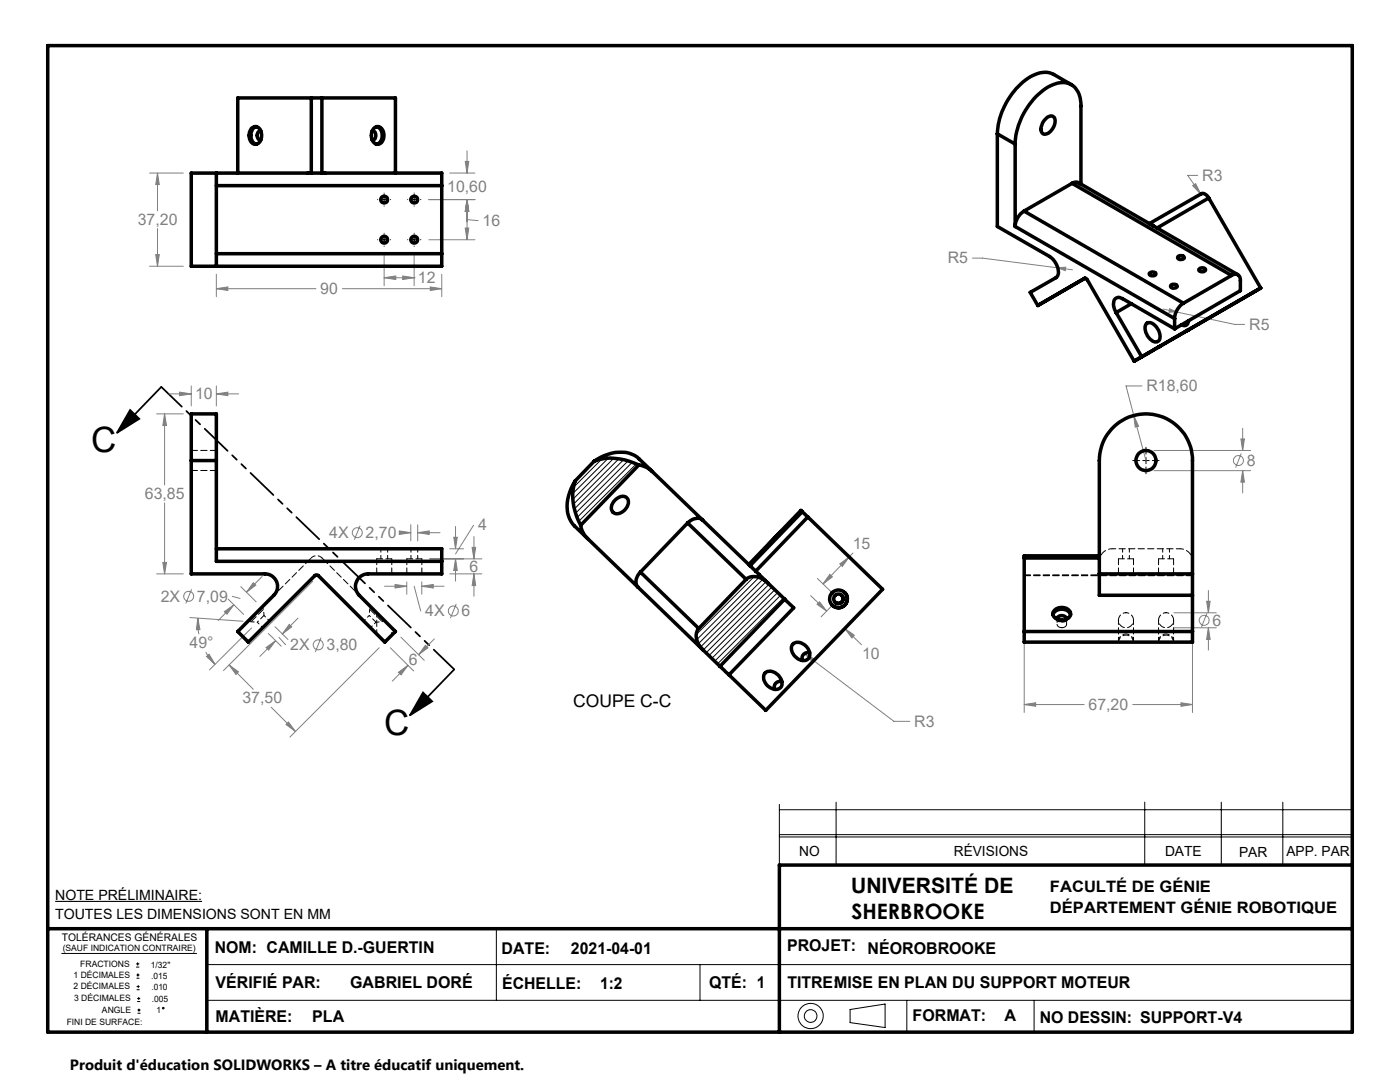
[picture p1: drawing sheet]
<svg xmlns="http://www.w3.org/2000/svg" width="279mm" height="216mm" viewBox="0 0 279 216" stroke-linecap="round" stroke-linejoin="round" font-family="sans-serif">
<g fill="none" stroke="#000" stroke-width=".2">
<path d="M75.4 39.8h.1M76 39.8h1.3M76.7 38.5v.1M76.7 39.2v1.3M77.9 39.8h.1M81.4 39.8h.1M82 39.8h1.3M82.7 38.5v.1M82.7 39.2v1.3M83.9 39.8h.1M75.4 47.8h.1M76 47.8h1.3"/>
<path d="M76.7 41.1h.1M76.7 46.5v.1M76.7 47.2v1.3M76.7 49.1h.1M77.9 47.8h.1M81.4 47.8h.1M82 47.8h1.3M82.7 41.1h.1M82.7 46.5v.1M82.7 47.2v1.3M82.7 49.1h.1M83.9 47.8h.1"/>
<path d="M226.1 91.9h1.3M228.1 91.9h1.2M228.7 89.3v1.3M228.7 91.3v1.2M228.7 93.2v1.3M230 91.9h1.3M155.5 160.5v12.1M155.5 166.5h114.4M155.5 167h114.4M155.5 161.6h114.4M166.9 160.1v12.5M228.5 160.1v12.5"/>
<path d="M243.7 160.1v12.5M256 160.1v12.5M12.3 190.3h26.9M41.3 192.5h228.6M41.3 199.6h228.6M99.1 185.3v14.3M139.7 192.5v7.1M181 199.6v6.4M206.4 199.6v6.4M169.7 201.4l6.9-1.1v4.7l-6.9-1z"/>
<circle cx="161.8" cy="202.7" r="1.26"/>
<circle cx="161.8" cy="202.7" r="2.51"/>
</g>
<path d="M9.5 9.1h260.4v196.9h-260.4zM269.9 172.6h-114.4v33.4M9.5 185.3h260.4M41.3 185.3v20.7" fill="none" stroke="#000" stroke-width=".7"/>
<g fill="none" stroke="#808080" stroke-width=".2">
<path d="M29.8 34.5h6.8M31.4 34.5l.4 2.3h-.7zM31.4 34.5v7.6M85.6 39.8h9.2M89.7 34.5h5.1M92.9 32.2h.7l-.4 2.3zM93.2 39.8l.4 2.4h-.7zM93.2 30.1v4.4M93.2 39.8v8M238 37l.6-.3 1 2zM239 35h-2l2.6 3.7M29.8 53.1h6.8"/>
<path d="M31.1 50.8h.7l-.4 2.3zM31.4 45.6v7.5M43.2 57.6l2.3-.3v.7zM43.2 54.7v4.5M43.2 57.6h19.8M68.3 57.6h19.9M76.7 55.4l2.3-.3v.7zM76.7 50.7v6.3M76.7 55.4h6M80.4 55.1l2.3 .3-2.3 .4zM82.7 55.4h.1M82.7 50.7v6.3"/>
<path d="M85.6 47.8h9.2M85.9 57.3l2.3 .3-2.3 .4zM88.2 54.7v4.5M92.9 45.5h.7l-.4 2.3zM93.2 43.8l2.2 .2M194.1 51.5h2l15 1.9M211.1 53.4l1.6-.1-.1 .7zM211.1 53.4l2.9 .4M33.7 78.6h4.5M35.8 78.2l2.4 .4-2.4 .4zM38.2 77v4M43.2 78.6l2.3-.4v.8z"/>
<path d="M43.2 77v4M43.2 78.6h4.4M227.9 77h-3.2l1.6 5.9M232.1 61.7l2.6 .5M233.4 61.6l1.3 .6-1.4 .1zM234.7 62.2l11.7 2.5h2M31.3 82.6h5.3M32.8 82.6l.4 2.3h-.7zM32.8 82.6v14.2M226.3 82.9l.9 2.2-.6 .1zM226.3 82.9l2.4 9M230.3 89.9h19.3"/>
<path d="M230.3 93.9h19.3M247.6 87.6h.8l-.4 2.3zM247.7 90.5l-1.1 2.8M248 93.9l.4 2.3h-.8zM248 85.4v4.5M248 93.9v4.5M31.3 114.5h5.3M32.5 112.2h.7l-.4 2.3zM32.8 100.3v14.2M38.2 117.6l-1.1 2.8M45.5 119.6l3.1 3M46.4 119l1.5 .4"/>
<path d="M48 117.1l3.1 3M50.6 116.3l.4 .5-1.8 1.4zM52.3 115l-3.1 3.2M62.4 116l-17.8 17.8M71.9 104.9l-1.2 2.8M76.7 117h4.5M78.8 116.6l2.4 .4-2.4 .3zM79.7 105.9l2.3 .4-2.3 .3zM80 106.3h2M81.2 116.1v2.5M82 104.7v3.2M82.7 117l1.3 4.9"/>
<path d="M83.4 106.3l2.3-.4v.7zM83.4 104.7v3.2M83.4 106.3h4.4M84.2 117l2.3-.4v.7zM84.2 116.1v2.5M84.2 117h4.4M85.8 111.5h10.4M89.7 114.5h6.5M89.7 109.5h2.8M90.6 107.2h.7l-.4 2.3zM90.9 111.5l.4 2.3h-.7zM90.9 105.1v4.4"/>
<path d="M90.9 111.5v4.5M94.2 109.2h.7l-.3 2.3zM94.5 104.8l-3.6 5.7M94.6 114.5l.3 2.3h-.7zM94.6 107.1v4.4M94.6 114.5v4.5M161.8 118.9l3.2 3.1M163.1 115.4l3.1 3M165.6 114.6l.5 .5-1.8 1.4zM167.6 112.5l1.9-1.4-1.4 1.9zM169.5 111.1l-5.2 5.4M170.2 110.3l-.7 .8"/>
<path d="M240.8 120h.7l-.3 2.3zM241.2 117.8v4.5M37.9 123.2l10.6 .8M39.5 123.3l.4 2.3-.7 .1zM39.5 123.3v1.7l.2 1.5M41.1 130.1l.6 1 1.2 1.5M41.2 131l.5-.4 1.2 2zM44.8 122.1l1.9-1.4-1.4 1.9zM45.7 132.7l1.9 1.4-.5 .5zM45.7 132.7l4.9 4.8M46.7 120.7l-3.2 3.1M50.2 125.3l-8.4 8.4"/>
<path d="M53.1 129.2l1.9-1.4-1.4 1.9zM53.6 126.4l2.5 2.5M54.9 125.1l2.6 2.5M55 127.8l-3.1 3.2M55.7 127.2l1.3 1.5M57.7 124.6l.5 .5-1.9 1.4zM59.5 123.3l-3.2 3.2M64.1 127.2l-1.2 2.9M75.7 129.3l-17.8 17.8M77.9 129.3l4.6 4.6M79.5 134.2l1.9-1.4-1.4 1.9zM80 127.1l4.7 4.7"/>
<path d="M81.4 132.8l-3.1 3.1M84.9 128.8l.5 .5-1.9 1.3zM86.7 127.5l-3.2 3.1M91.1 120.5l-1.2 2.8M160.6 130.5l2.1 1.1-.5 .6zM160.6 130.5l17.8 13.4h3.2M163.1 120.6l.4-.5 1.5 1.9zM166.2 120.7l-2.3 2.4M168.6 125.4l1.9 1.4-.5 .5zM168.6 125.4l3.3 3.3M204.4 127.6v14.6M234.3 122.3h8.4"/>
<path d="M234.3 125.3h8.4M238 127.6v14.6M240.9 122.3l-1.2 2.9M241.2 125.3l.3 2.3h-.7zM241.2 125.3v4.4M54.1 141.1l4.8 4.8M57.1 144.6l.5-.5 1.3 1.8zM204.4 140.6l2.3-.4v.7zM204.4 140.6h12M226.1 140.6h11.9M235.7 140.2l2.3 .4-2.3 .3z"/>
<circle cx="247.1" cy="91.9" r="1"/>
<circle cx="37.7" cy="119" r="1.01"/>
<circle cx="71.3" cy="106.3" r="1.01"/>
<circle cx="63.5" cy="128.7" r="1"/>
<circle cx="90.5" cy="121.9" r="1.01"/>
<circle cx="240.3" cy="123.8" r=".98"/>
</g>
<path d="M11 179.9h29.3" fill="none" stroke="#000" stroke-width=".22"/>
<path d="M32.2 77.2l-8.8 9.2M26 81.8l1.8 1.8-4.4 2.8zM84.4 138.2l1.9 1.7-4.5 2.8zM90.6 133.6l-8.8 9.1" fill="none" stroke="#000" stroke-width=".35"/>
<path d="M90.7 133.6l-58.5-56.4" fill="none" stroke="#000" stroke-width=".35" stroke-dasharray="6.3 1.3 1.3 1.3 1.3 1.3" stroke-dashoffset=".7"/>
<path d="M84.4 138.2l1.9 1.7-4.5 2.8zM26 81.8l1.8 1.8-4.4 2.8z" fill="#000"/>
<path d="M43.2 57.6l2.3-.3v.7zM85.9 57.3l2.3 .3-2.3 .4zM92.9 32.2h.7l-.4 2.3zM93.2 39.8l.4 2.4h-.7zM93.2 39.8l.4 2.4h-.7zM92.9 45.5h.7l-.4 2.3zM31.1 50.8h.7l-.4 2.3zM31.4 34.5l.4 2.3h-.7zM76.7 55.4l2.3-.3v.7zM80.4 55.1l2.3 .3-2.3 .4zM45.7 132.7l1.9 1.4-.5 .5zM57.1 144.6l.5-.5 1.3 1.8zM79.5 134.2l1.9-1.4-1.4 1.9zM84.9 128.8l.5 .5-1.9 1.3zM35.8 78.2l2.4 .4-2.4 .4zM43.2 78.6l2.3-.4v.8zM44.8 122.1l1.9-1.4-1.4 1.9zM50.6 116.3l.4 .5-1.8 1.4zM53.1 129.2l1.9-1.4-1.4 1.9zM57.7 124.6l.5 .5-1.9 1.4zM32.8 82.6l.4 2.3h-.7zM32.5 112.2h.7l-.4 2.3zM79.7 105.9l2.3 .4-2.3 .3zM83.4 106.3l2.3-.4v.7zM78.8 116.6l2.4 .4-2.4 .3zM84.2 117l2.3-.4v.7zM94.6 114.5l.3 2.3h-.7zM94.2 109.2h.7l-.3 2.3zM90.9 111.5l.4 2.3h-.7zM90.6 107.2h.7l-.4 2.3zM39.5 123.3l.4 2.3-.7 .1zM41.2 131l.5-.4 1.2 2zM226.3 82.9l.3 2.3 .6-.1zM247.6 87.6h.8l-.4 2.3zM248 93.9l.4 2.3h-.8zM204.4 140.6l2.3-.4v.7zM235.7 140.2l2.3 .4-2.3 .3zM240.8 120h.7l-.3 2.3zM241.2 125.3l.3 2.3h-.7zM211.1 53.4l1.5 .6 .1-.7zM233.4 61.6l-.1 .7 1.4-.1zM238 37l1.6 1.7-1-2zM165.6 114.6l.5 .5-1.8 1.4zM167.6 112.5l1.9-1.4-1.4 1.9zM168.6 125.4l1.9 1.4-.5 .5zM163.1 120.6l.4-.5 1.5 1.9zM160.6 130.5l1.6 1.7 .5-.6z" fill="#808080"/>
<g fill="none" stroke="#000" stroke-width=".7">
<path d="M62.1 19.5h2.1M62.1 19.5v15M62.1 19.5h-14.7v15M64.2 19.5v15M64.2 19.5h14.7v15M213.8 16.9l-3.5-2a5 5 0 0 0-5.2 .7 14.7 14.7 0 0 0-6.1 11.1M43.2 34.5v18.6M43.2 37h45M50.1 25.7a1.17 1.17 0 0 1 1.4-.3 1.17 1.17 0 0 1 .7 1.2 1.71 1.71 0 0 1-1.3 2.2 1.97 1.97 0 0 1-.8-3.1zM51.2 25.3a1.97 1.97 0 0 0-1.1 1.7 1.97 1.97 0 0 0 1.1 1.8M52 26.1a1 1 0 0 0-.7 .9 1 1 0 0 0 .7 1M62.1 34.5h-23.9v18.6h50v-2.5"/>
<path d="M62.1 34.5h2.1M64.2 34.5h24v2.5M74.3 26.1a.99 .99 0 0 1 .7 .9 .99 .99 0 0 1-.7 1M74.7 25.5a1.18 1.18 0 0 1 1.3-.1 1.18 1.18 0 0 1 .6 1.2 1.57 1.57 0 0 1-1.5 2.2 2.04 2.04 0 0 1-.4-3.3zM75.2 25.3a1.97 1.97 0 0 1 1.1 1.7 1.97 1.97 0 0 1-1.1 1.8M88.2 37v13.6M199 26.7v18.5l10.5 6a3.5 3.5 0 0 1 1.5 3.9l-.3 .3-5.1 2.9 1.5 2.7 9.4-5.5 .2 .1 9.6 16.5M199 26.7l3.6 2.1M202.6 28.8a14 14 0 0 1 7.5-11.9 3.7 3.7 0 0 1 5.6 3.2v16.7M202.6 28.8v16.4M208.6 23.8a1.06 1.06 0 0 1 .9-.7 1.06 1.06 0 0 1 1 .7 2.69 2.69 0 0 1-2.1 3 1.24 1.24 0 0 1-.5-1.9zM214 36.6l.7-.3 .5 .1 31.9 18.4"/>
<path d="M214 36.6l-9.6 5.5M214 36.6l31.8 18.4M241.2 39.5a1.3 1.3 0 0 0-1.5-.8l-10.3 5.9M241.2 39.5l10.4 18M241.2 39.5l-10.3 6M43.2 50.6h45M202.6 45.2l31.8 18.4M204.4 42.1a3.8 3.8 0 0 0-1.8 3.1M204.4 42.1l31.8 18.4M229.5 54.4a.67 .67 0 0 1 .7-.2 .67 .67 0 0 1 .4 .6 .73 .73 0 0 1-1.2-.3zM229.5 44.7l.7 .4M233.7 56.9a.7 .7 0 0 1 .7-.2 .7 .7 0 0 1 .5 .6 .79 .79 0 0 1-1.3-.2z"/>
<path d="M235.1 51.2a.7 .7 0 0 1 .7-.2 .7 .7 0 0 1 .5 .5 .79 .79 0 0 1-1.3-.1zM239.3 53.7a.79 .79 0 0 1 1.3 .2 .77 .77 0 0 1-1.3-.1zM245.8 55a1.07 1.07 0 0 1 1.2-.2 1.07 1.07 0 0 1 .5 1.2v2l-13.1 7.6M245.8 55l-9.6 5.5M251.6 57.5l-16.9 9.7M251.6 57.5l-25.3 14.6M222.7 62.4a2.31 2.31 0 0 1-.1-2.9l.6-.2 .8 .3 10.4 6M222.7 62.4l5.2 8.8M225.8 60.6l-3.1 1.8M228.8 64.6a1.48 1.48 0 0 1 2.1 .8 2.33 2.33 0 0 1 .3 2.6 1.52 1.52 0 0 1-2.1-.8 2.23 2.23 0 0 1-.3-2.6zM231.2 69.3l.3-.2-5.2 3M234.4 63.6v2"/>
<path d="M236.2 60.5a3.8 3.8 0 0 0-1.8 3.1M237.2 64a.88 .88 0 0 1-.5 .9 .88 .88 0 0 1-.9-.1M38.2 91.9v22.6h14.7a2.49 2.49 0 0 1 2.3 1.6 2.49 2.49 0 0 1-.6 2.7l-7.2 7.2 2.2 2.1 13.5-13.4 .4 .1 13.3 13.3 2.1-2.1-7.2-7.2a2.51 2.51 0 0 1-.5-2.7 2.51 2.51 0 0 1 2.2-1.6h14.8v-2.5M38.2 91.9v-9.3h5v9.3M38.2 91.9h5M43.2 91.9v20.1h45M114.8 96a11.1 11.1 0 0 0 1.1 8.8M114.8 96a7.8 7.8 0 0 0-.9 8l.8 1 2.6 2.5M118.6 92a7.8 7.8 0 0 1 8-1.1l3.6 3.2M118.6 92a11.4 11.4 0 0 1 8.9 .8M118.6 92l-3.8 4M122.7 99.8a1.63 1.63 0 0 1 2.6-.2 2.28 2.28 0 0 1-2.7 2.8 1.48 1.48 0 0 1-.2-2.3z"/>
<path d="M127.5 92.8a4.8 4.8 0 0 1 2.7 1.3M127.5 92.8l-11.6 12M130.2 94.1l19.5 18.8M43.2 109.5h45v2.5M115.9 104.8a4.6 4.6 0 0 0 1.4 2.7M117.3 107.5l26.4 25.5M127.8 114.2a2.22 2.22 0 0 0-.5 3M127.8 114.2l11.7 11.2M137.2 104.4l11.7 11.2M137.2 104.4l-9.4 9.8M140.2 103.8a2.22 2.22 0 0 0-3 .6M148.9 115.6a3.2 3.2 0 0 1 4.3 .7"/>
<path d="M148.9 115.6l-9.4 9.8M149.7 112.9l1.1 1.1M149.7 112.9h.1M150.8 114l2.4 2.3M153.2 116.3l3.4 3.3M155.4 106.5l.5-.5-2.4 2.6zM156.6 119.6l1.8 1.7-12.9 13.4M156.6 119.6l-12.9 13.4M160.1 102.1l1.1 1.1M160.1 102.1l-10.4 10.8M160.1 102.1l-.3-.3-10.4 10.8M161.2 103.2l14.9 14.4-23.3 24.1-7.3-7"/>
<path d="M161.2 103.2l-10.4 10.8M168 118.8a.95 .95 0 0 1 0 1.3 .95 .95 0 0 1-1.3 .1M168.6 118.2a1.77 1.77 0 0 1 0 2.5 1.77 1.77 0 0 1-2.5 .1M204.4 111.3v16.8h33.6v-9.3M204.4 111.3h15M219.4 114.5v-22.6a9.3 9.3 0 0 1 9.3-9.3 9.3 9.3 0 0 1 9.3 9.3v22.6M219.4 114.5v4.3h18.6M219.4 110.9h-15v.4M219.4 114.5h18.6M238 114.5v4.3M139.5 125.4a3.2 3.2 0 0 0 .8 4.3M143.7 133l1.8 1.7"/>
<path d="M152.7 134.3a2.08 2.08 0 0 1 3 1 1.35 1.35 0 0 1 .3 1.5 1.35 1.35 0 0 1-1.3 .8 2.49 2.49 0 0 1-2.2-3.1zM156 136a1.21 1.21 0 0 0-1.4 1.5M158.3 128.5a2.18 2.18 0 0 1 3.1 1.3 1.33 1.33 0 0 1-.1 1.6 1.33 1.33 0 0 1-1.7 .3 2.47 2.47 0 0 1-1.5-3zM161.6 130.2a1.21 1.21 0 0 0-1.5 1.6M204.4 126h33.6M210.1 122.7a1.94 1.94 0 0 1 1.8-1.1 1.94 1.94 0 0 1 1.7 1.1M210.5 121.7a2 2 0 0 1 3.1 .6 1.67 1.67 0 0 1-2.3 1.3 1.14 1.14 0 0 1-1-.6 1.14 1.14 0 0 1 .2-1.3zM211 123.5a.97 .97 0 0 1 .9-.7 .97 .97 0 0 1 .9 .7"/>
<circle cx="76.7" cy="39.8" r=".68"/>
<circle cx="82.7" cy="39.8" r=".68"/>
<circle cx="76.7" cy="47.8" r=".67"/>
<circle cx="82.7" cy="47.8" r=".67"/>
<circle cx="228.7" cy="91.9" r="2"/>
<circle cx="167.3" cy="119.5" r=".95"/>
<circle cx="167.3" cy="119.5" r="1.78"/>
</g>
<g fill="none" stroke="#000" stroke-width=".2" stroke-dasharray="1.3 .6">
<path d="M38.2 93.9h5M43.2 91.9h-5M43.2 89.9h-5M204.4 114.9h33.6M238 114.9h-33.6M238 114.7h-33.6M49.7 123.7l.4 .4M52.6 121.6l-.4-.4M74.1 121.2l-.3 .4M76.3 124.1l.3-.4M210.1 122.5v.3M211 123.9l.4 .2"/>
<path d="M211.9 125.2a.7 .7 0 0 0 1-.5 .7 .7 0 0 0-.9-.8 .7 .7 0 0 0-.9 .3 .7 .7 0 0 0 .2 .9l.6 .1M212.4 124.1l.4-.2M213.7 122.8v-.3"/>
</g>
<g fill="none" stroke="#000" stroke-width=".2" stroke-dasharray="1.3 .6" stroke-dashoffset=".1">
<path d="M43.2 112h18.2M75.2 111.5v3M78.2 111.5h-3M78.2 114.5v-3M81.2 111.5v3M84.2 111.5h-3M84.2 114.5v-3M223.2 111.5v3M226.2 111.5h-3M226.2 114.5v-3M231.2 111.5v3M234.2 111.5h-3"/>
<path d="M234.2 114.5v-3M226.2 128.1a1.5 1.5 0 0 0-1.5-1.6 1.5 1.5 0 0 0-1.5 1.6M234.2 128.1a1.5 1.5 0 0 0-1.5-1.6 1.5 1.5 0 0 0-1.5 1.6"/>
</g>
<path d="M61.4 112h3.5M50.1 124.1l2.5-2.5M73.8 121.6l2.5 2.5" fill="none" stroke="#000" stroke-width=".2" stroke-dasharray="1.3 .6" stroke-dashoffset="-.2"/>
<path d="M64.2 111.3a1.5 1.5 0 0 0-2.1 0M64.9 112h23.3M75.2 122.3v4.2M223.2 123.8v4.2M226.2 128v-4.2M231.2 123.8v4.2M234.2 128v-4.2" fill="none" stroke="#000" stroke-width=".2" stroke-dasharray="1.3 .6" stroke-dashoffset=".4"/>
<g fill="none" stroke="#000" stroke-width=".2" stroke-dasharray="1.3 .6" stroke-dashoffset=".6">
<path d="M54.7 118.8l6.7-6.8M64.9 112l6.8 6.8M76 109.5v2M77.4 111.5v-2M82 109.5v2M83.4 111.5v-2M221.9 109.5a2.5 2.5 0 0 0-2.5 2.5M224 109.5v2M225.4 111.5v-2M232 109.5v2M233.4 111.5v-2M238 112a2.5 2.5 0 0 0-2.5-2.5"/>
<path d="M50.1 124.1l1.2 .1M52.7 122.8l-.1-1.2M73.8 121.6l-.1 1.2M75 124.2l1.3-.1M211 123.5l.3 .5 .6 .2M211.9 124.2l.6-.2 .4-.5"/>
</g>
<path d="M61.4 112l.7-.7M64.2 111.3l.7 .7M235.5 109.5h-13.6M211 123.5v1.1M212.9 124.6v-1.1" fill="none" stroke="#000" stroke-width=".2" stroke-dasharray="1.3 .6" stroke-dashoffset=".5"/>
<path d="M51.3 124.2l1.4-1.4M73.7 122.8l1.3 1.4" fill="none" stroke="#000" stroke-width=".2" stroke-dasharray="1.3 .6" stroke-dashoffset=".9"/>
<path d="M78.2 126.7v-1.4M224.7 122.3a1.5 1.5 0 0 1 1.3 2.1 1.5 1.5 0 0 1-2.5 .2 1.5 1.5 0 0 1 1-2.3h.2M232.7 122.3a1.5 1.5 0 0 1 1.3 2.1 1.5 1.5 0 0 1-2.5 .2 1.5 1.5 0 0 1 1-2.3h.2" fill="none" stroke="#000" stroke-width=".2" stroke-dasharray="1.3 .6" stroke-dashoffset=".7"/>
<path d="M204.4 111.3h15M51.3 124.2l1.1 1M53.8 123.9l-1.1-1.1M73.7 122.8l-1.1 1.1M73.9 125.2l1.1-1" fill="none" stroke="#000" stroke-width=".2" stroke-dasharray="1.3 .6" stroke-dashoffset=".8"/>
<path d="M210.2 122.6a1.43 1.43 0 0 0 1.7 1.5M211.9 124.1a1.49 1.49 0 0 0 1.8-1.5M223.2 128.1a1.5 1.5 0 0 1 1.5-1.4 1.5 1.5 0 0 1 1.5 1.4M231.2 128.1a1.5 1.5 0 0 1 1.5-1.4 1.5 1.5 0 0 1 1.5 1.4" fill="none" stroke="#000" stroke-width=".2" stroke-dasharray="1.3 .6" stroke-dashoffset=".3"/>
<path d="M219.4 118.8h18.6" fill="none" stroke="#000" stroke-width=".2" stroke-dasharray="1.3 .6" stroke-dashoffset="-.1"/>
<g fill="none" stroke="#000" stroke-width=".2">
<path d="M120.1 91.6l-5.7 5.7M121.4 91.4l-7.1 7.1M122.5 91.4l-8.2 8.2M123.5 91.5l-9.1 9.1M124.5 91.7l-9.9 9.9M125.3 92l-10.4 10.4M126.2 92.3l-11 11M127 92.6l-11.5 11.4M116.7 104l-.8 .8M150.5 115l-11.6 11.6M151.5 115.2l-12.4 12.4M152.3 115.6l-12.9 12.8"/>
<path d="M152.9 116l-13.1 13.1M153.5 116.6l-13.2 13.1M154.1 117.1l-13.2 13.2M154.6 117.7l-13.1 13.1M155.2 118.2l-13.1 13.2M155.8 118.8l-13.2 13.1M156.4 119.3l-13.2 13.2M27.2 193h.6M27.2 192.3h.6M27.2 195.2h.6M27.2 194.6h.6M27.3 197.5h.6"/>
<path d="M27.3 196.8h.6M27.4 199.8h.6M27.4 199.2h.6M27.5 192v.7M27.5 194.2v.7M27.6 196.6v.6M27.7 198.9v.6M27.4 202.2h.6M27.4 201.5h.6M27.7 201.3v.6"/>
<circle cx="32.6" cy="201.2" r=".16"/>
</g>
<g font-size="7">
<text x="18.2" y="90.2">C</text>
<text x="76.6" y="146.6">C</text>
</g>
<g font-size="4.2">
<text x="169.8" y="178.1">UNIVERSITÉ DE</text>
<text x="169.9" y="183.4">SHERBROOKE</text>
</g>
<text font-size="3.5" x="114.4" y="141.2">COUPE C-C</text>
<g font-size="3.2" fill="#808080">
<text x="89.2" y="38.2">10,60</text>
<text x="239.9" y="36">R3</text>
<text x="27.5" y="44.9">37,20</text>
<text x="96.3" y="45.1">16</text>
<text x="189.1" y="52.6">R5</text>
<text x="63.9" y="58.6">90</text>
<text x="83.4" y="56.5">12</text>
<text x="249.3" y="65.8">R5</text>
<text x="38.9" y="79.6">10</text>
<text x="228.8" y="78.1">R18,60</text>
<text x="248.8" y="92.9">8</text>
<text x="28.9" y="99.6">63,85</text>
<text x="65.7" y="107.3">4X</text>
<text x="73" y="107.3">2,70</text>
<text x="95.4" y="105.8">4</text>
<text x="170.2" y="109.6">15</text>
<text x="93.7" y="114.1">6</text>
<text x="32.1" y="120">2X</text>
<text x="39.3" y="120">7,09</text>
<text x="84.9" y="123">4X</text>
<text x="92.1" y="123">6</text>
<text x="242" y="124.8">6</text>
<text x="37.8" y="129.4">49°</text>
<text x="57.9" y="129.7">2X</text>
<text x="65.2" y="129.7">3,80</text>
<text x="172" y="131.5">10</text>
<text x="81.6" y="132.8">6</text>
<text x="48.4" y="140.4">37,50</text>
<text x="217.2" y="141.6">67,20</text>
<text x="182.5" y="145">R3</text>
</g>
<g font-size="3.2">
<text x="42.9" y="190.2">NOM: CAMILLE D.-GUERTIN</text>
<text x="100.1" y="190.3">DATE:</text>
<text x="113.9" y="190.3">2021-04-01</text>
<text x="157.1" y="189.8">PROJET:</text>
<text x="173.1" y="190.3">NÉOROBROOKE</text>
<text x="43" y="197.1">VÉRIFIÉ PAR:</text>
<text x="69.9" y="197.1">GABRIEL DORÉ</text>
<text x="100.2" y="197.3">ÉCHELLE:</text>
<text x="119.8" y="197.3">1:2</text>
<text x="141.5" y="197.1">QTÉ: 1</text>
<text x="157.1" y="197.2">TITRE:MISE EN PLAN DU SUPPORT MOTEUR</text>
<text x="43" y="203.8">MATIÈRE:</text>
<text x="62.3" y="203.9">PLA</text>
<text x="182.1" y="203.8">FORMAT:</text>
<text x="200.5" y="203.8">A</text>
<text x="207.5" y="204.1">NO DESSIN: SUPPORT-V4</text>
</g>
<g font-size="3.1">
<text x="209.5" y="177.9">FACULTÉ DE GÉNIE</text>
<text x="209.5" y="182.2">DÉPARTEMENT GÉNIE ROBOTIQUE</text>
</g>
<text font-size="3" x="14" y="213.5">Produit d'éducation SOLIDWORKS – A titre éducatif uniquement.</text>
<g font-size="2.8">
<text x="159.5" y="170.9">NO</text>
<text x="190.4" y="170.8">RÉVISIONS</text>
<text x="232.5" y="170.9">DATE</text>
<text x="247.3" y="170.9">PAR</text>
<text x="256.7" y="170.9">APP. PAR</text>
<text x="11" y="179.5">NOTE PRÉLIMINAIRE:</text>
<text x="11" y="183.4">TOUTES LES DIMENSIONS SONT EN MM</text>
</g>
<text font-size="2.1" x="12.3" y="187.9">TOLÉRANCES GÉNÉRALES</text>
<g font-size="1.7">
<text x="12.5" y="189.7">(SAUF INDICATION CONTRAIRE)</text>
<text x="14.7" y="197.4">2 DÉCIMALES</text>
<text x="14.7" y="195.1">1 DÉCIMALES</text>
<text x="16" y="192.9">FRACTIONS</text>
<text x="30.1" y="193.1">1/32&quot;</text>
<text x="30.2" y="195.3">.015</text>
<text x="30.2" y="197.6">.010</text>
<text x="14.8" y="199.8">3 DÉCIMALES</text>
<text x="20.3" y="202.1">ANGLE</text>
<text x="30.3" y="200">.005</text>
<text x="31.2" y="202.2">1</text>
<text x="13.3" y="204.6">FINI DE SURFACE:</text>
</g>
</svg>
